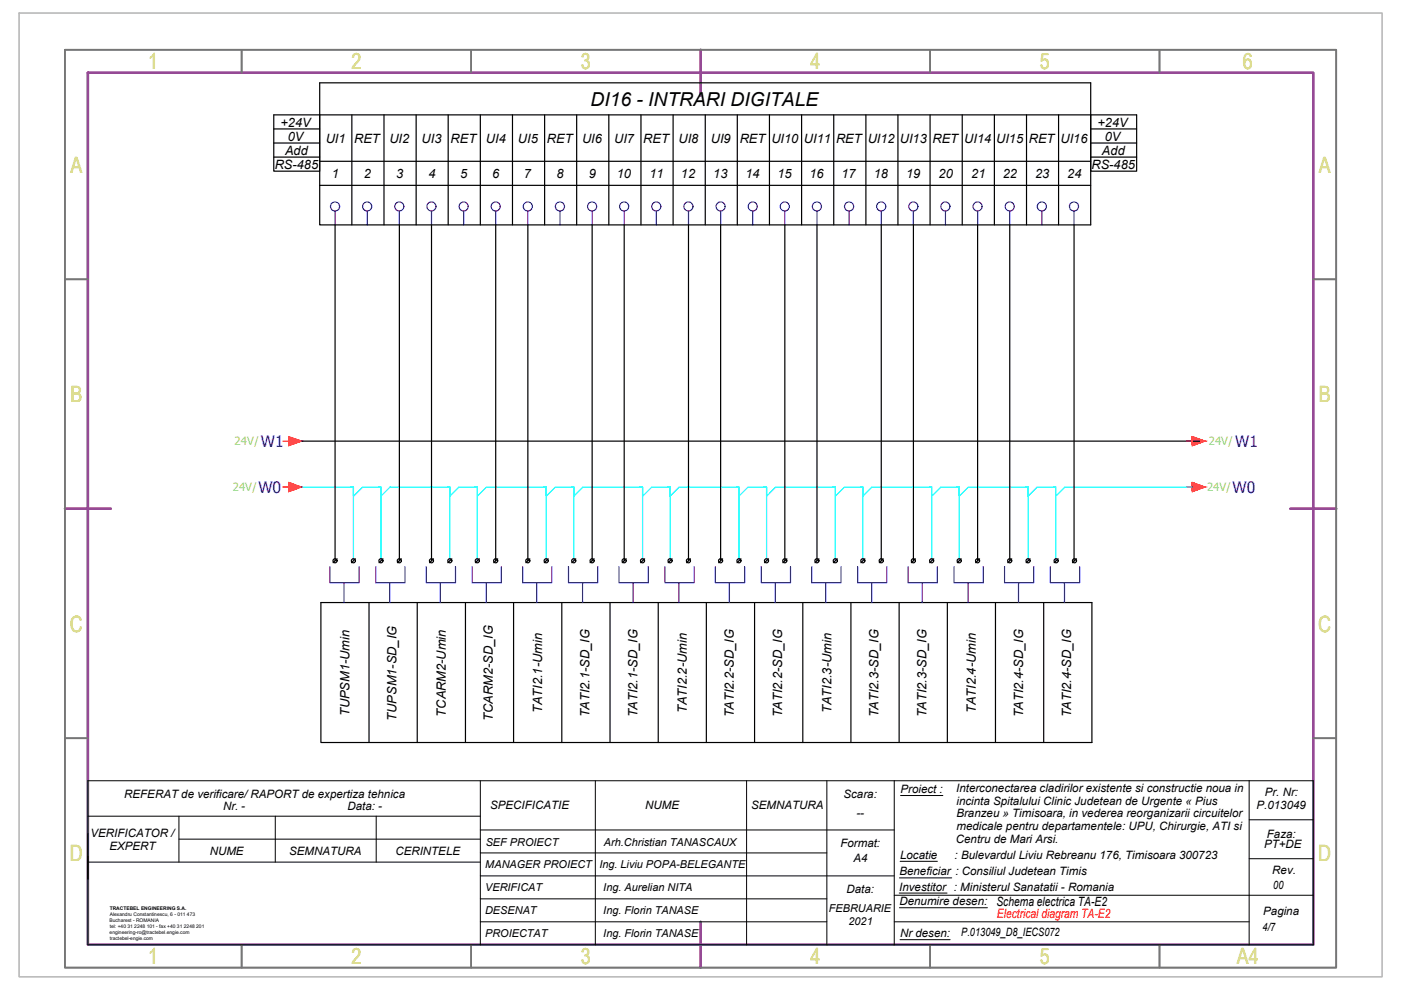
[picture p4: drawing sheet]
<svg xmlns="http://www.w3.org/2000/svg" width="297mm" height="210mm" viewBox="0 0 297 210" stroke-linecap="round" stroke-linejoin="round" font-family="sans-serif">
<!-- layer: CP_LINENORM -->
<path d="M4 2.8h289v204.3h-289z" fill="none" stroke="#bababa" stroke-width=".25"/>
<!-- layer: CP_FRAME -->
<path d="M18.6 15.4h259.8v184.9h-259.8zM148.5 10.6v9.7M13.8 107.9h9.7M273.6 107.9h9.7M148.5 195.4v9.8" fill="none" stroke="#954a95" stroke-width=".51"/>
<!-- layer: CP_FRREF -->
<g fill="none" stroke="#767676" stroke-width=".36">
<path d="M13.8 10.6h269.5v194.6h-269.5zM51.2 10.6v4.8M99.9 10.6v4.8M197.2 10.6v4.8M245.8 10.6v4.8M13.8 59.2h4.8M278.4 59.2h4.9M13.8 156.5h4.8M278.4 156.5h4.9M51.2 200.3v4.9M99.9 200.3v4.9M197.2 200.3v4.9"/>
<path d="M245.8 200.3v4.9"/>
</g>
<!-- layer: EPLAN311 -->
<g fill="#f00" stroke="#f00" stroke-width=".21">
<path d="M61.2 92.6l2.7 .9h-2.7zM61.2 93.5v1l2.7-1z"/>
<path d="M61.2 102.3l2.7 1h-2.7zM61.2 103.3v.9l2.7-.9z"/>
<path d="M252.8 92.6l2.7 .9h-2.7zM252.8 93.5v1l2.7-1z"/>
<path d="M252.8 102.3l2.7 1h-2.7zM252.8 103.3v.9l2.7-.9z"/>
</g>
<g fill="none" stroke="#0ff" stroke-width=".25">
<path d="M63.9 103.3h10.9M74.5 103.3h.4v1.9l2-1.9h3.9v15.6M74.9 103.3v15.6M80.3 103.3h.5v1.9l1.9-1.9h12.7v15.6M94.9 103.3h.5v1.9l1.9-1.9h3.9v1.9l2-1.9h12.6v1.9l2-1.9h3.9v1.9l1.9-1.9h12.6v1.9l2-1.9h3.9v1.9l1.9-1.9h12.7v1.9l1.9-1.9h3.9v1.9l2-1.9h12.6v1.9l2-1.9h3.9v1.9l1.9-1.9h12.6v1.9l2-1.9h3.9v1.9l1.9-1.9h12.7v1.9l1.9-1.9h3.9v1.9l2-1.9h27M100.7 103.3h.5v15.6M115.3 103.3h.5v15.6M121.2 103.3h.5v15.6M135.7 103.3h.5v15.6M141.6 103.3h.5v15.6M156.2 103.3h.5v15.6M162 103.3h.5v15.6"/>
<path d="M176.6 103.3h.5v15.6M182.5 103.3h.5v15.6M197 103.3h.5v15.6M202.9 103.3h.5v15.6M217.5 103.3h.5v15.6M223.3 103.3h.5v15.6"/>
</g>
<!-- layer: 0 -->
<g fill="none" stroke="#000" stroke-width=".25">
<path d="M67.8 17.6h163.5v30.1h-163.5zM58 27.3h9.8M58 30.3h9.8M58 33.3h9.8M67.8 24.4v11.9h-9.8v-11.9h183v11.9h-9.7v-11.9M67.8 34.2h163.5M67.8 39.3h163.5M74.6 24.4v23.3M81.4 24.4v23.3M88.2 24.4v23.3M95 24.4v23.3M101.8 24.4v23.3"/>
<path d="M108.7 24.4v23.3M115.5 24.4v23.3M122.3 24.4v23.3M129.1 24.4v23.3M135.9 24.4v23.3M142.7 24.4v23.3M149.5 24.4v23.3M156.3 24.4v23.3M163.1 24.4v23.3M170 24.4v23.3M176.8 24.4v23.3M183.6 24.4v23.3"/>
<path d="M190.4 24.4v23.3M197.2 24.4v23.3M204 24.4v23.3M210.8 24.4v23.3M217.6 24.4v23.3M224.4 24.4v23.3M231.3 27.3h9.7M231.3 30.3h9.7M231.3 33.3h9.7M71 47.7v71.2M84.7 47.7v71.2M91.5 47.7v71.2"/>
<path d="M105.1 47.7v71.2M111.9 47.7v71.2M125.5 47.7v71.2M132.3 47.7v71.2M146 47.7v71.2M152.8 47.7v71.2M166.4 47.7v71.2M173.2 47.7v71.2M186.8 47.7v71.2M193.7 47.7v71.2M207.3 47.7v71.2M214.1 47.7v71.2"/>
<path d="M227.7 47.7v71.2M63.9 93.5h190.4M71.5 118.5l-.9 .8M75.4 118.5l-.9 .8M81.2 118.5l-.8 .8M85.1 118.5l-.8 .8M91.9 118.5l-.8 .8M95.8 118.5l-.9 .8M101.6 118.5l-.8 .8M105.5 118.5l-.8 .8M112.3 118.5l-.8 .8M116.2 118.5l-.8 .8"/>
<path d="M122.1 118.5l-.9 .8M126 118.5l-.9 .8M132.8 118.5l-.9 .8M136.7 118.5l-.9 .8M142.5 118.5l-.8 .8M146.4 118.5l-.9 .8M153.2 118.5l-.8 .8M157.1 118.5l-.8 .8M162.9 118.5l-.8 .8M166.8 118.5l-.8 .8M173.6 118.5l-.8 .8M177.5 118.5l-.8 .8"/>
<path d="M183.4 118.5l-.9 .8M187.3 118.5l-.9 .8M194.1 118.5l-.9 .8M198 118.5l-.9 .8M203.8 118.5l-.8 .8M207.7 118.5l-.9 .8M214.5 118.5l-.8 .8M218.4 118.5l-.8 .8M224.4 118.5l-.9 .8M228.2 118.5l-.8 .8"/>
<circle cx="71" cy="118.9" r=".43"/>
<circle cx="74.9" cy="118.9" r=".43"/>
<circle cx="80.8" cy="118.9" r=".43"/>
<circle cx="84.7" cy="118.9" r=".43"/>
<circle cx="91.5" cy="118.9" r=".43"/>
<circle cx="95.4" cy="118.9" r=".43"/>
<circle cx="101.2" cy="118.9" r=".43"/>
<circle cx="105.1" cy="118.9" r=".43"/>
<circle cx="111.9" cy="118.9" r=".43"/>
<circle cx="115.8" cy="118.9" r=".43"/>
<circle cx="121.6" cy="118.9" r=".43"/>
<circle cx="125.5" cy="118.9" r=".43"/>
<circle cx="132.3" cy="118.9" r=".43"/>
<circle cx="136.2" cy="118.9" r=".43"/>
<circle cx="142.1" cy="118.9" r=".43"/>
<circle cx="146" cy="118.9" r=".43"/>
<circle cx="152.8" cy="118.9" r=".43"/>
<circle cx="156.7" cy="118.9" r=".43"/>
<circle cx="162.5" cy="118.9" r=".43"/>
<circle cx="166.4" cy="118.9" r=".43"/>
<circle cx="173.2" cy="118.9" r=".43"/>
<circle cx="177.1" cy="118.9" r=".43"/>
<circle cx="182.9" cy="118.9" r=".43"/>
<circle cx="186.8" cy="118.9" r=".43"/>
<circle cx="193.7" cy="118.9" r=".43"/>
<circle cx="197.5" cy="118.9" r=".43"/>
<circle cx="203.4" cy="118.9" r=".43"/>
<circle cx="207.3" cy="118.9" r=".43"/>
<circle cx="214.1" cy="118.9" r=".43"/>
<circle cx="218" cy="118.9" r=".43"/>
<circle cx="223.9" cy="118.9" r=".43"/>
<circle cx="227.8" cy="118.9" r=".43"/>
</g>
<!-- layer: EPLAN311 -->
<path d="M60 93.5h1.2M61.2 92.6l2.7 .9-2.7 1zM251.6 93.5h1.2M252.8 92.6l2.7 .9-2.7 1zM60 103.3h1.2M61.2 102.3l2.7 1-2.7 .9zM251.6 103.3h1.2M252.8 102.3l2.7 1-2.7 .9z" fill="none" stroke="#f00" stroke-width=".25"/>
<!-- layer: EPLAN302 -->
<g fill="none" stroke="#00f" stroke-width=".25">
<path d="M71 44.8v2.9M77.9 44.8v2.9M84.7 44.8v2.9M91.5 44.8v2.9M98.3 44.8v2.9M105.1 44.8v2.9M111.9 44.8v2.9M118.7 44.8v2.9M125.5 44.8v2.9M132.3 44.8v2.9M139.2 44.8v2.9M146 44.8v2.9"/>
<path d="M152.8 44.8v2.9M159.6 44.8v2.9M166.4 44.8v2.9M173.2 44.8v2.9M180 44.8v2.9M186.8 44.8v2.9M193.7 44.8v2.9M200.5 44.8v2.9M207.3 44.8v2.9M214.1 44.8v2.9M220.9 44.8v2.9M227.7 44.8v2.9"/>
<circle cx="71" cy="43.8" r=".96"/>
<circle cx="77.8" cy="43.8" r=".96"/>
<circle cx="84.7" cy="43.8" r=".96"/>
<circle cx="91.5" cy="43.8" r=".96"/>
<circle cx="98.3" cy="43.8" r=".96"/>
<circle cx="105.1" cy="43.8" r=".96"/>
<circle cx="111.9" cy="43.8" r=".96"/>
<circle cx="118.7" cy="43.8" r=".96"/>
<circle cx="125.5" cy="43.8" r=".96"/>
<circle cx="132.3" cy="43.8" r=".96"/>
<circle cx="139.1" cy="43.8" r=".96"/>
<circle cx="146" cy="43.8" r=".96"/>
<circle cx="152.8" cy="43.8" r=".96"/>
<circle cx="159.6" cy="43.8" r=".96"/>
<circle cx="166.4" cy="43.8" r=".96"/>
<circle cx="173.2" cy="43.8" r=".96"/>
<circle cx="180" cy="43.8" r=".96"/>
<circle cx="186.8" cy="43.8" r=".96"/>
<circle cx="193.7" cy="43.8" r=".96"/>
<circle cx="200.4" cy="43.8" r=".96"/>
<circle cx="207.3" cy="43.8" r=".96"/>
<circle cx="214.1" cy="43.8" r=".96"/>
<circle cx="220.9" cy="43.8" r=".96"/>
<circle cx="227.7" cy="43.8" r=".96"/>
</g>
<!-- layer: E-RevizieVP -->
<g fill="none" stroke="#000" stroke-width=".25">
<path d="M68 127.8h163.5v29.6h-163.5zM78.2 127.8v29.6M88.5 127.8v29.6M98.7 127.8v29.6M108.9 127.8v29.6M119.1 127.8v29.6M129.3 127.8v29.6M139.6 127.8v29.6M149.8 127.8v29.6M160 127.8v29.6M170.2 127.8v29.6M180.4 127.8v29.6"/>
<path d="M190.6 127.8v29.6M200.9 127.8v29.6M211.1 127.8v29.6M221.3 127.8v29.6"/>
</g>
<!-- layer: c_cartus text -->
<g fill="none" stroke="#000" stroke-width=".21">
<path d="M18.6 176.7v9.7M18.6 173.1h83.2M37.9 173.1v9.7M37.9 177.9h63.9M58.4 173.1v9.7M79.8 173.1v9.7M101.8 176h87.8M101.8 165.5v34.8M126.2 165.5v34.8M158.3 165.5v34.8M175.3 165.5v34.8M189.6 165.5v34.8"/>
<path d="M190.9 168.7h9M264.8 165.5v34.8M264.8 173.8h13.6M278.4 165.5h-259.8v34.8h259.8M18.6 182.8h83.2M101.8 180.8h73.5M101.8 185.7h87.8M101.8 190.6h73.5M101.8 195.4h73.5M189.6 189.8h88.8M189.6 195.4h75.2M190.7 189.3h10.1"/>
<path d="M190.7 186.1h11.1M190.7 192.5h18.6M190.8 199.2h10.7M190.8 182.6h7.9M264.8 182.1h13.6"/>
</g>
<!-- layer: a_has_UPU -->
<path d="M278.4 165.5v34.8" fill="none" stroke="#000" stroke-width=".21"/>
<!-- layer: 0 -->
<g fill="none" stroke="#00f" stroke-width=".25">
<path d="M69.9 120.1v3.5h6.2v-3.5M72.9 123.6v4.2M79.7 120.1v3.5h6.2v-3.5M82.6 123.6v4.2M90.4 120.1v3.5h6.2v-3.5M93.4 123.6v4.2M100.1 120.1v3.5h6.2v-3.5M103.1 123.6v4.2M110.8 120.1v3.5h6.2v-3.5M113.8 123.6v4.2M120.5 120.1v3.5h6.2v-3.5M123.5 123.6v4.2"/>
<path d="M131.2 120.1v3.5h6.2v-3.5M134.2 123.6v4.2M141 120.1v3.5h6.2v-3.5M143.9 123.6v4.2M151.7 120.1v3.5h6.2v-3.5M154.7 123.6v4.2M161.4 120.1v3.5h6.2v-3.5M164.4 123.6v4.2M172.1 120.1v3.5h6.2v-3.5M175.1 123.6v4.2M181.8 120.1v3.5h6.2v-3.5M184.8 123.6v4.2"/>
<path d="M192.5 120.1v3.5h6.2v-3.5M195.5 123.6v4.2M202.3 120.1v3.5h6.2v-3.5M205.3 123.6v4.2M213 120.1v3.5h6.2v-3.5M215.9 123.6v4.2M222.7 120.1v3.5h6.2v-3.5M225.7 123.6v4.2"/>
</g>
<g font-size="4.8" fill="#dddd6e">
<text x="31.4" y="14.7">1</text>
<text x="74.5" y="14.7">2</text>
<text x="123.2" y="14.7">3</text>
<text x="171.8" y="14.7">4</text>
<text x="220.5" y="14.6">5</text>
<text x="263.5" y="14.7">6</text>
<text x="14.9" y="36.6">A</text>
<text x="279.6" y="36.6">A</text>
<text x="14.9" y="85.2">B</text>
<text x="279.6" y="85.2">B</text>
<text x="14.8" y="133.9">C</text>
<text x="279.5" y="133.9">C</text>
<text x="14.8" y="182.6">D</text>
<text x="279.5" y="182.6">D</text>
<text x="31.4" y="204.4">1</text>
<text x="74.5" y="204.4">2</text>
<text x="123.2" y="204.4">3</text>
<text x="171.8" y="204.4">4</text>
<text x="220.5" y="204.4">5</text>
<text x="262.2" y="204.4">A4</text>
</g>
<text font-size="4.1" x="125.2" y="22.4">DI16 - INTRARI DIGITALE</text>
<g font-size="3.3" fill="#00f">
<text x="55.3" y="94.8">W1</text>
<text x="261.9" y="94.8">W1</text>
<text x="54.8" y="104.5">W0</text>
<text x="261.3" y="104.5">W0</text>
</g>
<g font-size="2.7">
<text x="59.5" y="26.8">+24V</text>
<text x="61" y="29.8">0V</text>
<text x="232.7" y="26.8">+24V</text>
<text x="234.2" y="29.8">0V</text>
<text x="58.2" y="35.8">RS-485</text>
<text x="60.4" y="32.8">Add</text>
<text x="69.1" y="30.2">UI1</text>
<text x="75.1" y="30.3">RET</text>
<text x="82.6" y="30.2">UI2</text>
<text x="89.4" y="30.2">UI3</text>
<text x="95.5" y="30.3">RET</text>
<text x="103" y="30.2">UI4</text>
<text x="109.8" y="30.2">UI5</text>
<text x="116" y="30.3">RET</text>
<text x="123.4" y="30.2">UI6</text>
<text x="130.2" y="30.2">UI7</text>
<text x="136.4" y="30.3">RET</text>
<text x="143.9" y="30.2">UI8</text>
<text x="150.7" y="30.2">UI9</text>
<text x="156.8" y="30.3">RET</text>
<text x="163.5" y="30.2">UI10</text>
<text x="170.5" y="30.2">UI11</text>
<text x="177.3" y="30.3">RET</text>
<text x="184" y="30.2">UI12</text>
<text x="190.8" y="30.2">UI13</text>
<text x="197.7" y="30.3">RET</text>
<text x="204.4" y="30.2">UI14</text>
<text x="211.2" y="30.2">UI15</text>
<text x="218.1" y="30.3">RET</text>
<text x="224.8" y="30.2">UI16</text>
<text x="231.4" y="35.8">RS-485</text>
<text x="233.6" y="32.8">Add</text>
<text x="70.3" y="37.7">1</text>
<text x="77.2" y="37.7">2</text>
<text x="84" y="37.7">3</text>
<text x="90.8" y="37.7">4</text>
<text x="97.6" y="37.7">5</text>
<text x="104.4" y="37.7">6</text>
<text x="111.1" y="37.7">7</text>
<text x="118" y="37.7">8</text>
<text x="124.8" y="37.7">9</text>
<text x="130.8" y="37.7">10</text>
<text x="137.7" y="37.7">11</text>
<text x="144.4" y="37.7">12</text>
<text x="151.2" y="37.7">13</text>
<text x="158" y="37.7">14</text>
<text x="164.8" y="37.7">15</text>
<text x="171.6" y="37.7">16</text>
<text x="178.4" y="37.7">17</text>
<text x="185.3" y="37.7">18</text>
<text x="192.1" y="37.7">19</text>
<text x="199" y="37.7">20</text>
<text x="205.9" y="37.7">21</text>
<text x="212.6" y="37.7">22</text>
<text x="219.4" y="37.7">23</text>
<text x="226.3" y="37.7">24</text>
<text x="74.1" y="151.9" transform="rotate(-90 74.1 151.9)">TUPSM1-Umin</text>
<text x="84.1" y="152.8" transform="rotate(-90 84.1 152.8)">TUPSM1-SD_IG</text>
<text x="94.5" y="151.9" transform="rotate(-90 94.5 151.9)">TCARM2-Umin</text>
<text x="104.5" y="152.9" transform="rotate(-90 104.5 152.9)">TCARM2-SD_IG</text>
<text x="115" y="151.2" transform="rotate(-90 115 151.2)">TATI2.1-Umin</text>
<text x="125" y="152.1" transform="rotate(-90 125 152.1)">TATI2.1-SD_IG</text>
<text x="135.2" y="152.1" transform="rotate(-90 135.2 152.1)">TATI2.1-SD_IG</text>
<text x="145.6" y="151.2" transform="rotate(-90 145.6 151.2)">TATI2.2-Umin</text>
<text x="155.6" y="152.1" transform="rotate(-90 155.6 152.1)">TATI2.2-SD_IG</text>
<text x="165.8" y="152.1" transform="rotate(-90 165.8 152.1)">TATI2.2-SD_IG</text>
<text x="176.3" y="151.2" transform="rotate(-90 176.3 151.2)">TATI2.3-Umin</text>
<text x="186.3" y="152.1" transform="rotate(-90 186.3 152.1)">TATI2.3-SD_IG</text>
<text x="196.5" y="152.1" transform="rotate(-90 196.5 152.1)">TATI2.3-SD_IG</text>
<text x="206.9" y="151.2" transform="rotate(-90 206.9 151.2)">TATI2.4-Umin</text>
<text x="216.9" y="152.1" transform="rotate(-90 216.9 152.1)">TATI2.4-SD_IG</text>
<text x="227.1" y="152.1" transform="rotate(-90 227.1 152.1)">TATI2.4-SD_IG</text>
<text x="211.3" y="192.1">Schema electrica TA-E2</text>
</g>
<text font-size="2.7" fill="#f00" x="211.4" y="194.7">Electrical diagram TA-E2</text>
<g font-size="2.4" fill="#a5dd6e">
<text x="49.7" y="94.4">24V/</text>
<text x="256.3" y="94.4">24V/</text>
<text x="49.4" y="104.2">24V/</text>
<text x="255.9" y="104.2">24V/</text>
</g>
<g font-size="2.4">
<text x="202.7" y="167.9">Interconectarea cladirilor existente si constructie noua in</text>
<text x="26.3" y="169.1">REFERAT de verificare/ RAPORT de expertiza tehnica</text>
<text x="47.3" y="171.8">Nr. -</text>
<text x="73.7" y="171.8">Data: -</text>
<text x="103.9" y="171.5">SPECIFICATIE</text>
<text x="136.8" y="171.5">NUME</text>
<text x="159.2" y="171.5">SEMNATURA</text>
<text x="178.8" y="169.2">Scara:</text>
<text x="181.6" y="173.1">--</text>
<text x="190.9" y="168.2">Proiect :</text>
<text x="202.8" y="173.3">Branzeu » Timisoara, in vederea reorganizarii circuitelor</text>
<text x="202.8" y="170.6">incinta Spitalului Clinic Judetean de Urgente « Pius</text>
<text x="266.4" y="171.5">P.013049</text>
<text x="268.1" y="168.8">Pr. Nr:</text>
<text x="19.2" y="177.4">VERIFICATOR /</text>
<text x="178.2" y="179.7">Format:</text>
<text x="202.7" y="178.7">Centru de Mari Arsi.</text>
<text x="202.8" y="176">medicale pentru departamentele: UPU, Chirurgie, ATI si</text>
<text x="268" y="179.9">PT+DE</text>
<text x="268.6" y="177.6">Faza:</text>
<text x="23.2" y="180.1">EXPERT</text>
<text x="44.5" y="181.2">NUME</text>
<text x="61.3" y="181.2">SEMNATURA</text>
<text x="83.8" y="181.2">CERINTELE</text>
<text x="181" y="182.7">A4</text>
<text x="190.7" y="185.6">Beneficiar : Consiliul Judetean Timis</text>
<text x="190.8" y="182.1">Locatie</text>
<text x="202.4" y="182.1">: Bulevardul Liviu Rebreanu 176, Timisoara 300723</text>
<text x="269.8" y="185.4">Rev.</text>
<text x="179.5" y="189.4">Data:</text>
<text x="190.7" y="188.8">Investitor : Ministerul Sanatatii - Romania</text>
<text x="190.7" y="192">Denumire desen:</text>
<text x="269.9" y="188.4">00</text>
<text x="267.7" y="197.5">4/7</text>
<text x="267.8" y="194">Pagina</text>
<text x="190.8" y="198.7">Nr desen:</text>
<text x="203.8" y="198.4">P.013049_D8_IECS072</text>
</g>
<g font-size="2.3">
<text x="103" y="179.4">SEF PROIECT</text>
<text x="128" y="179.4">Arh.Christian TANASCAUX</text>
<text x="102.9" y="184.1">MANAGER PROIECT</text>
<text x="127.1" y="184.1">Ing. Liviu POPA-BELEGANTE</text>
<text x="102.9" y="188.9">VERIFICAT</text>
<text x="127.9" y="188.9">Ing. Aurelian NITA</text>
<text x="102.9" y="193.8">DESENAT</text>
<text x="127.9" y="193.8">Ing. Florin TANASE</text>
<text x="175.7" y="193.4">FEBRUARIE</text>
<text x="179.9" y="196.2">2021</text>
<text x="102.9" y="198.6">PROIECTAT</text>
<text x="127.9" y="198.7">Ing. Florin TANASE</text>
</g>
<g font-size="1">
<text x="23.2" y="195.6">Bucharest - ROMANIA</text>
<text x="23.3" y="192.9">TRACTEBEL ENGINEERING S.A.</text>
<text x="23.3" y="196.8">tel: +40 31 2248 101 - fax +40 31 2248 201</text>
<text x="23.3" y="194.3">Alexandru Constantinescu, 6 - 011 473</text>
<text x="23.2" y="198.1">engineering-ro@tractebel.engie.com</text>
<text x="23.3" y="199.4">tractebel-engie.com</text>
</g>
</svg>
